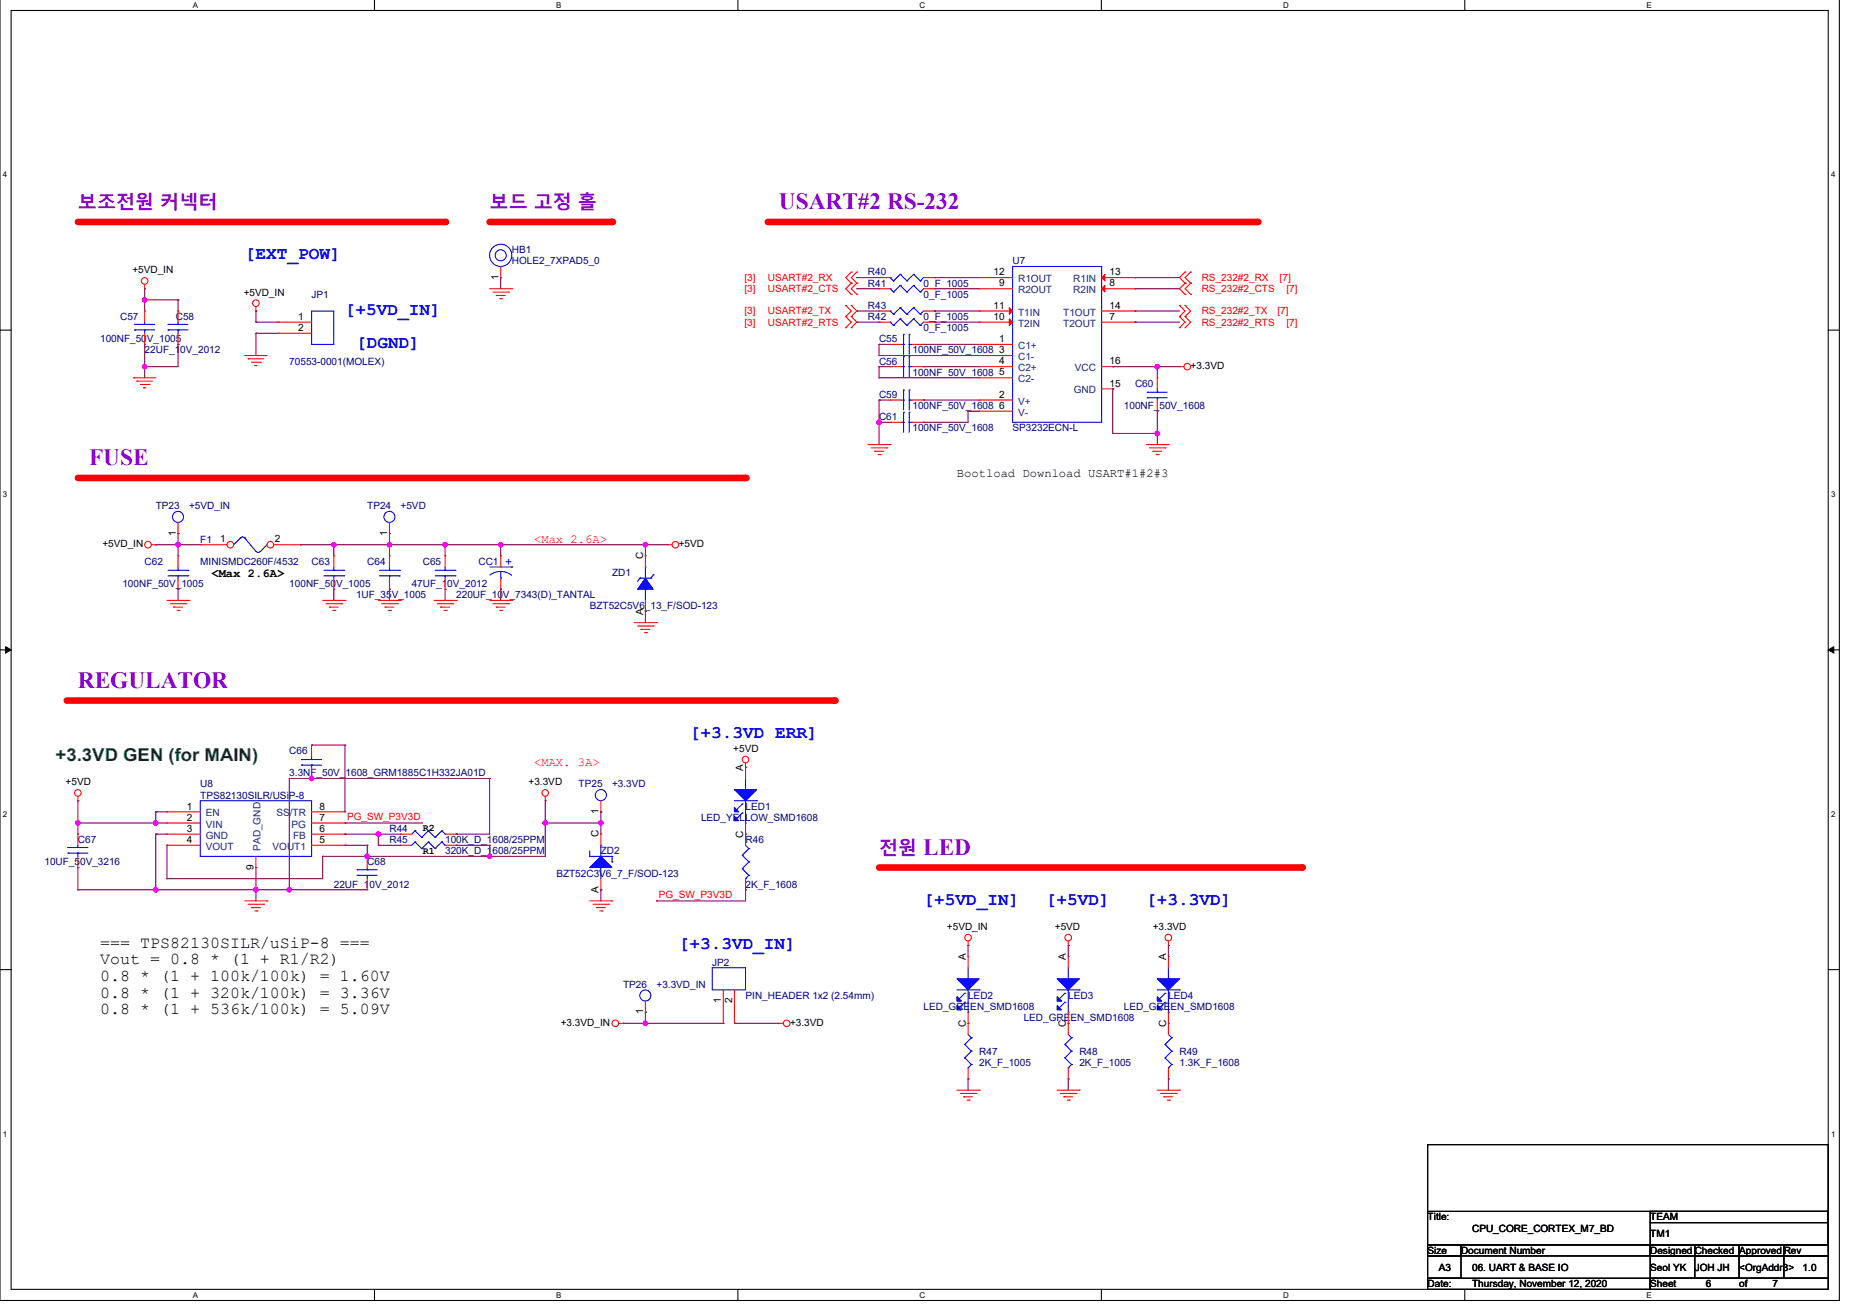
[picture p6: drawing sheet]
<svg xmlns="http://www.w3.org/2000/svg" width="297mm" height="210mm" viewBox="0 0 297 210" stroke-linecap="round" stroke-linejoin="round" font-family="sans-serif">
<path d="M0 -.1v207.8h293.9v-207.8M1.8 1.7h290.3v204.3h-290.3z" fill="none" stroke="#000" stroke-width=".17"/>
<g fill="#fff">
<path d="M30.8 .1h.8v1.4h-.8z"/>
<path d="M30.8 206.1h.8v1.5h-.8z"/>
</g>
<path d="M59.8 -.1v1.8M59.8 206v1.7" fill="none" stroke="#000" stroke-width=".17"/>
<g fill="#fff">
<path d="M88.9 .1h.8v1.4h-.8z"/>
<path d="M88.9 206.1h.8v1.5h-.8z"/>
</g>
<path d="M117.9 -.1v1.8M117.9 206v1.7" fill="none" stroke="#000" stroke-width=".17"/>
<g fill="#fff">
<path d="M146.9 .1h.9v1.4h-.9z"/>
<path d="M146.9 206.1h.9v1.5h-.9z"/>
</g>
<path d="M176 -.1v1.8M176 206v1.7" fill="none" stroke="#000" stroke-width=".17"/>
<g fill="#fff">
<path d="M205 .1h.9v1.4h-.9z"/>
<path d="M205 206.1h.9v1.5h-.9z"/>
</g>
<path d="M234.1 -.1v1.8M234.1 206v1.7" fill="none" stroke="#000" stroke-width=".17"/>
<g fill="#fff">
<path d="M263.1 .1h.8v1.4h-.8z"/>
<path d="M263.1 206.1h.8v1.5h-.8z"/>
<path d="M.4 27.2h.7v1.4h-.7z"/>
<path d="M292.6 27.2h.7v1.4h-.7z"/>
<path d="M.4 78.3h.7v1.4h-.7z"/>
<path d="M292.6 78.3h.7v1.4h-.7z"/>
</g>
<path d="M0 52.7h1.8M292.1 52.7h1.8" fill="none" stroke="#000" stroke-width=".17"/>
<g fill="#fff">
<path d="M.4 129.3h.7v1.5h-.7z"/>
<path d="M292.6 129.3h.7v1.5h-.7z"/>
</g>
<path d="M0 103.8h1.8M292.1 103.8h1.8" fill="none" stroke="#000" stroke-width=".17"/>
<path d="M.9 103.3l.9 .5-.9 .5zM292.1 103.8l.9-.5v1z" fill="#000" stroke="#000" stroke-width=".16"/>
<g fill="#fff">
<path d="M.4 180.4h.7v1.4h-.7z"/>
<path d="M292.6 180.4h.7v1.4h-.7z"/>
</g>
<path d="M0 154.9h1.8M292.1 154.9h1.8" fill="none" stroke="#000" stroke-width=".17"/>
<path d="M140.5 138.6h67.5" fill="none" stroke="#f00" stroke-width="1.1"/>
<circle cx="208" cy="138.6" r=".53" fill="#f00"/>
<path d="M12.4 76.4h106.7" fill="none" stroke="#f00" stroke-width="1.1"/>
<circle cx="119.1" cy="76.4" r=".53" fill="#f00"/>
<path d="M10.7 111.9h122.6" fill="none" stroke="#f00" stroke-width="1.1"/>
<circle cx="133.3" cy="111.9" r=".53" fill="#f00"/>
<path d="M12.4 35.5h58.7" fill="none" stroke="#f00" stroke-width="1.1"/>
<circle cx="71.1" cy="35.5" r=".53" fill="#f00"/>
<path d="M78.2 35.5h19.6" fill="none" stroke="#f00" stroke-width="1.1"/>
<circle cx="97.8" cy="35.5" r=".53" fill="#f00"/>
<path d="M122.7 35.5h78.2" fill="none" stroke="#f00" stroke-width="1.1"/>
<circle cx="200.9" cy="35.5" r=".53" fill="#f00"/>
<g fill="none" stroke="#f00" stroke-width=".17">
<path d="M23.1 46.1h.1M23.1 49.7h.1M23.1 55h.1M23.1 45.4v.7M23.1 49.7v1.8M23.1 53.2v1.8M28.4 49.7h.1M28.4 55h.1M28.4 49.7v1.8M28.4 53.2v1.8M39.1 56.8h.1M39.1 56.8h3.6"/>
<path d="M39.6 57.3h.1M39.6 57.3h2.5M40.2 57.9h1.4M40.7 58.4h.1M40.7 58.4h.4M40.9 49.7h.1M40.9 49v.7M41.6 57.9h.1M78.2 46.1h3.6M78.8 46.7h2.5M79.3 47.2h.1M79.3 47.2h1.4"/>
<path d="M79.8 47.7h.4M80.2 47.7h.1M81.3 46.7h.1M81.8 46.1h.1M135.1 48.8h.1M135.1 50.6h.1M135.1 52.3h.1M135.1 48.8l.9 .9-.9 .9M135.1 50.6l.9 .9-.9 .8M136 43.5h.1M136 45.2h.1M136 50.6h.1"/>
<path d="M136 48.8h.1M136 52.3h.1M136 47h.1M136 43.5l-.9 .8 .9 .9M136 48.8l.9 .9-.9 .9M136 50.6l.9 .9-.9 .8M136 45.2l-.9 .9 .9 .9M136.9 43.5h.1M136.9 45.2h.1M136.9 47h.1M136.9 43.5l-.9 .8 .9 .9M136.9 45.2l-.9 .9 .9 .9"/>
<path d="M140.5 49.7h.1M140.5 44.3h.1M140.5 49.7h1.7M140.5 44.3h1.7M142.2 55h.1M142.2 58.6h.1M142.2 58.6h1.8M142.2 55h1.8M145.8 58.6h1.8M145.8 55h1.8M147.6 55h.1M147.6 58.6h.1"/>
<path d="M147.6 49.7h1.8M147.6 44.3h1.8M149.4 49.7h.1M149.4 44.3h.1M156.5 51.5h.1M156.5 49.7h.1M156.5 55h.1M156.5 56.8h.1M156.5 58.6h.1M156.5 44.3h.1M156.5 46.1h.1M156.5 56.8h5.3"/>
<path d="M156.5 46.1h5.3M156.5 58.6h5.3M156.5 49.7h5.3M156.5 55h5.3M156.5 44.3h5.3M156.5 51.5h5.3M176 46.1h5.4M176 58.6h1.8M176 49.7h5.4M176 44.3h5.4M176 51.5h5.4M177.8 58.6h.1"/>
<path d="M181.4 44.3h.1M181.4 46.1h.1M181.4 49.7h.1M181.4 51.5h.1M188.5 58.6h.1M188.5 48.8h.1M188.5 50.6h.1M188.5 52.3h.1M188.5 58.6h.7M188.5 48.8l.9 .9-.9 .9M188.5 50.6l.9 .9-.9 .8M189.4 45.2h.1"/>
<path d="M189.4 43.5h.1M189.4 48.8h.1M189.4 50.6h.1M189.4 52.3h.1M189.4 47h.1M189.4 43.5l-.9 .8 .9 .9M189.4 48.8l.8 .9-.8 .9M189.4 50.6l.8 .9-.8 .8M189.4 45.2l-.9 .9 .9 .9M190.2 43.5h.1M190.2 45.2h.1M190.2 47h.1"/>
<path d="M190.2 43.5l-.8 .8 .8 .9M190.2 45.2l-.8 .9 .8 .9M21.3 60.3h.1M21.3 60.3h3.6M21.9 60.9h.1M21.9 60.9h2.5M22.4 61.4h1.4M22.9 61.9h.1M22.9 61.9h.4M23.8 61.4h.1M138.7 71h3.5M139.2 71.5h2.5"/>
<path d="M139.8 72.1h.1M139.8 72.1h1.4M140.3 72.6h.3M140.6 72.6h.1M141.7 71.5h.1M142.2 71h.1M142.2 63.9h.1M142.2 63.9h1.8M145.8 63.9h1.8M147.6 63.9h.1M156.5 60.3h.1M156.5 63.9h.1"/>
<path d="M156.5 65.7h.1M156.5 60.3h5.3M156.5 63.9h5.3M156.5 65.7h5.3M176 62.1h1.8M177.8 62.1h.1M183.1 71h3.6M183.7 71.5h2.5M184.2 72.1h.1M184.2 72.1h1.4M184.7 72.6h.4M184.9 65.7h.1"/>
<path d="M184.9 60.3h.1M184.9 60.3v1.8M184.9 63.9v1.8M185.1 72.6h.1M186.2 71.5h.1M186.7 71h.1M24.2 87h.7M24.9 87h.1M26.7 95.9h3.5M27.2 96.4h2.5M27.7 97h.1M27.7 97h1.5"/>
<path d="M28.3 97.5h.3M28.4 85.2h.1M28.4 83.5v1.7M28.6 97.5h.1M29.7 96.4h.1M30.2 95.9h.1M51.6 95.9h3.5M52.1 96.4h2.5M52.6 97h.1M52.6 97h1.4M53.2 97.5h.3M53.5 97.5h.1"/>
<path d="M54.6 96.4h.1M55.1 95.9h.1M60.5 95.9h3.5M61 96.4h2.5M61.5 97h.1M61.5 97h1.4M62.1 97.5h.3M62.2 85.2h.1M62.2 83.5v1.7M62.4 97.5h.1M63.5 96.4h.1M64 95.9h.1"/>
<path d="M69.3 95.9h3.6M69.9 96.4h2.5M70.4 97h.1M70.4 97h1.4M70.9 97.5h.4M71.1 94.1h.1M71.1 88.8h.1M71.1 88.8v1.8M71.1 92.4v1.7M71.3 97.5h.1M72.4 96.4h.1M72.9 95.9h.1"/>
<path d="M78.2 95.9h3.6M78.8 96.4h2.5M79.3 97h.1M79.3 97h1.4M79.8 97.5h.4M80.2 97.5h.1M81.3 96.4h.1M81.8 95.9h.1M101.3 99.5h3.6M101.9 100h2.5M104.4 100h.1M104.9 99.5h.1"/>
<path d="M106.7 87h.1M106.7 87h.7M49.8 119h.1M49.8 119v1.8M102.4 100.5h.1M102.4 100.5h1.4M102.9 101.1h.4M103.3 101.1h.1M12.4 127.9h.1M12.4 127.2v.7M26.7 133.2h.1M26.7 131.5h.1"/>
<path d="M26.7 129.7h.1M26.7 135h.1M26.7 133.2h5.3M26.7 129.7h5.3M26.7 131.5h5.3M26.7 135h5.3M40.9 138.6h.1M40.9 136.8v1.8M49.8 124.4h.1M49.8 133.2h5.3M49.8 129.7h5.3M49.8 131.5h5.3"/>
<path d="M49.8 135h5.3M49.8 122.6v1.8M55.1 133.2h.1M55.1 129.7h.1M55.1 131.5h.1M55.1 135h.1M58.7 136.8h.1M58.7 136.8v1.8M64 135h.1M64 135h1.8M71.1 135h1.8M72.9 135h.1"/>
<path d="M87.1 127.9h.1M87.1 127.2v.7M119.1 122.6h.1M119.1 133.2h.1M119.1 121.9v2.5M119.1 131.5v1.7M39.1 143.9h3.6M39.6 144.4h2.5M40.2 145h.1M40.2 145h1.4M40.7 145.5h.4M41.1 145.5h.1"/>
<path d="M42.1 144.4h.1M42.7 143.9h.1M58.7 142.1h.1M58.7 140.4v1.7M94.2 143.9h3.6M94.8 144.4h2.5M95.3 145h.1M95.3 145h1.4M95.8 145.5h.4M96.2 145.5h.1M97.3 144.4h.1M97.8 143.9h.1"/>
<path d="M103.1 159.9v1.8M154.7 151h.1M154.7 150.3v.7M170.7 151h.1M170.7 152.8h.1M170.7 150.3v.7M170.7 152.8v1.8M186.7 151h.1M186.7 150.3v.7M98.9 163.5h.7M99.6 163.5h.1M103.1 161.7h.1"/>
<path d="M124.5 163.5h.1M124.5 163.5h.7M152.9 174.1h3.6M153.4 174.7h2.5M154 175.2h.1M154 175.2h1.4M154.5 175.7h.4M154.7 163.5h.1M154.7 172.4h.1M154.7 163.5v1.8M154.7 170.6v1.8M154.9 175.7h.1"/>
<path d="M155.9 174.7h.1M156.5 174.1h.1M168.9 174.1h3.6M169.4 174.7h2.5M170 175.2h.1M170 175.2h1.4M170.5 175.7h.4M170.7 163.5h.1M170.7 172.4h.1M170.7 161.7v3.6M170.7 170.6v1.8M170.9 175.7h.1"/>
<path d="M171.9 174.7h.1M172.5 174.1h.1M184.9 174.1h3.6M185.4 174.7h2.5M186 175.2h.1M186 175.2h1.4M186.5 175.7h.4M186.7 163.5h.1M186.7 172.4h.1M186.7 163.5v1.8M186.7 170.6v1.8M186.9 175.7h.1"/>
<path d="M187.9 174.7h.1M188.5 174.1h.1"/>
<circle cx="23.1" cy="44.9" r=".53"/>
<circle cx="40.9" cy="48.4" r=".53"/>
<circle cx="189.7" cy="58.6" r=".53"/>
<circle cx="23.6" cy="87" r=".53"/>
<circle cx="107.9" cy="87" r=".53"/>
<circle cx="12.4" cy="126.7" r=".53"/>
<circle cx="87.1" cy="126.7" r=".53"/>
<circle cx="119.1" cy="121.3" r=".53"/>
<circle cx="154.7" cy="149.8" r=".53"/>
<circle cx="170.7" cy="149.8" r=".53"/>
<circle cx="186.7" cy="149.8" r=".53"/>
<circle cx="98.3" cy="163.5" r=".53"/>
<circle cx="125.7" cy="163.5" r=".53"/>
</g>
<g fill="none" stroke="#000" stroke-width=".17">
<path d="M228.1 182.9h64v10.6h-64zM228.1 193.5h64v5.4h-64zM228.1 198.9h5.3v1.7h-5.3zM233.4 198.9h30.3v1.7h-30.3zM263.7 198.9h7.1v1.7h-7.1zM263.7 193.5h28.4v1.8h-28.4zM263.7 195.3h28.4v3.6h-28.4zM270.8 198.9h7.1v1.7h-7.1zM277.9 198.9h7.1v1.7h-7.1zM285 198.9h7.1v1.7h-7.1zM228.1 200.6h5.3v3.6h-5.3zM228.1 204.2h35.6v1.8h-35.6z"/>
<path d="M263.7 204.2h28.4v1.8h-28.4zM263.7 200.6h7.1v3.6h-7.1zM270.8 200.6h7.1v3.6h-7.1zM277.9 200.6h7.1v3.6h-7.1zM285 200.6h7.1v3.6h-7.1z"/>
</g>
<g fill="none" stroke="#00f" stroke-width=".17">
<path d="M21.5 52.7h.1M21.5 51.8h.1M21.5 52.7h3.2M21.5 51.8h3.2M23.1 51.8h.1M23.1 52.7h.1M23.1 51.5v.3M23.1 52.7v.5M26.8 52.7h.1M26.8 51.8h.1M26.8 52.7h3.2M26.8 51.8h3.2"/>
<path d="M28.4 51.8h.1M28.4 52.7h.1M28.4 51.5v.3M28.4 52.7v.5M142.2 49.7h.1M142.2 44.3h.1M142.2 49.7l.6 .5M142.2 44.3l.6 .6M142.8 50.2h.1M142.8 44.9h.1M143.8 49.2h.1M143.8 43.8h.1"/>
<path d="M143.8 49.2l1.1 1M143.8 49.2l-1 1M143.8 43.8l1.1 1.1M143.8 43.8l-1 1.1M144 55h.4M144 58.6h.4M144.4 55h.1M144.4 53.4h.1M144.4 58.6h.1M144.4 57h.1M144.4 53.4v3.2M144.4 57v3.2"/>
<path d="M144.9 50.2h.1M144.9 44.9h.1M145.3 53.4h.1M145.3 55h.1M145.3 57h.1M145.3 58.6h.1M145.3 53.4v3.2M145.3 57v3.2M145.3 55h.5M145.3 58.6h.5M146 49.2h.1M146 43.8h.1"/>
<path d="M146 49.2l1 1M146 49.2l-1.1 1M146 43.8l1 1.1M146 43.8l-1.1 1.1M147 50.2h.1M147 44.9h.1M147.6 49.7l-.6 .5M147.6 44.3l-.6 .6M161.8 42.6h14.2v24.9h-14.2zM144 63.9h.4M144.4 63.9h.1M144.4 62.3h.1"/>
<path d="M144.4 62.3v3.2M145.3 62.3h.1M145.3 63.9h.1M145.3 63.9h.5M145.3 62.3v3.2M183.3 62.7h.1M183.3 63.5h.1M183.3 62.7h3.2M183.3 63.5h3.2M184.9 63.5h.1M184.9 62.7h.1M184.9 62.1v.6"/>
<path d="M184.9 63.5v.4M38.4 85.9a.53 .53 0 0 1 .7 0M38.4 86h.1M38.4 86l-1.1 1M39.1 86h.1M39.1 86l1.8 2.1M41.6 88.1l-.3 .2-.4-.2M42.7 87h.1M42.7 87l-1.1 1.1M69.5 91.1h3.2M69.5 92h3.2M71.1 92h.1"/>
<path d="M71.1 91.1h.1M71.1 90.6v.5M71.1 92v.4M72.7 91.1h.1M72.7 92h.1M32 127.9h17.8v8.9h-17.8zM48.2 121.3h.1M48.2 122.2h.1M48.2 121.3h3.2M48.2 122.2h3.2M49.8 122.2h.1M49.8 121.3h.1"/>
<path d="M49.8 120.8v.5M49.8 122.2v.4M57.1 139.8h.1M57.1 138.9h.1M57.1 139.8h3.2M57.1 138.9h3.2M58.7 138.9h.1M58.7 139.8h.1M58.7 138.6v.3M58.7 139.8v.6M66.3 134.5h.1M66.3 134.5l-.5 .5"/>
<path d="M66.3 134.5l1.1 1.1M67.4 135.6h.1M68.5 134.5h.1M68.5 134.5l-1.1 1.1M68.5 134.5l1 1.1M69.5 135.6h.1M70.6 134.5h.1M70.6 134.5l-1.1 1.1M70.6 134.5l.5 .5M71.1 135h.1M117.3 127.9h3.6M118.6 128.4h.1"/>
<path d="M118.6 129.9h.1M118.6 128.4l-.9 .9M118.6 129.9l-.9 .9M119.1 126.1h.1M119.1 131.5h.1M119.1 124.4v1.7M119.1 127.9v3.6M120.9 127.9h.1M168.9 158.1h3.6M170.2 158.7h.1M170.2 158.7l-.9 .9M170.7 156.4h.1"/>
<path d="M170.7 154.6v1.8M170.7 158.1v3.6M172.5 158.1h.1M154.2 166.8h.1M154.2 169h.1M154.2 166.8l1 1.1M154.2 169l1 1.1M154.7 170.6h.1M154.7 165.3l.5 .5M155.2 165.8h.1M155.2 167.9h.1M155.2 170.1h.1"/>
<path d="M155.2 165.8l-1 1M155.2 167.9l-1 1.1M155.2 170.1l-.5 .5M170.2 166.8h.1M170.2 169h.1M170.2 160.1h.1M170.2 166.8l1 1.1M170.2 169l1 1.1M170.2 160.1l-.9 .9M170.7 170.6h.1M170.7 161.7h.1M170.7 165.3l.5 .5"/>
<path d="M171.2 165.8h.1M171.2 167.9h.1M171.2 170.1h.1M171.2 165.8l-1 1M171.2 167.9l-1 1.1M171.2 170.1l-.5 .5M186.2 166.8h.1M186.2 169h.1M186.2 166.8l1 1.1M186.2 169l1 1.1M186.7 170.6h.1M186.7 165.3l.5 .5"/>
<path d="M187.2 165.8h.1M187.2 167.9h.1M187.2 170.1h.1M187.2 165.8l-1 1M187.2 167.9l-1 1.1M187.2 170.1l-.5 .5"/>
<circle cx="28.4" cy="82.6" r=".88"/>
<circle cx="62.2" cy="82.6" r=".88"/>
<circle cx="103.1" cy="159" r=".88"/>
</g>
<g fill="#f00" stroke="#f00" stroke-width=".17">
<path d="M176 44.3l.6-.5v1.1z"/>
<path d="M176 46.1l.6-.5v1.1z"/>
<path d="M161.3 50.9l.5 .6-.5 .5z"/>
<path d="M161.3 49.2l.5 .5-.5 .5z"/>
</g>
<g fill="#00f" stroke="#00f" stroke-width=".17">
<path d="M117.3 126.1h3.6l-1.8 1.8z"/>
<path d="M117.3 129l.8 .7h-.8z"/>
<path d="M117.3 130.4l.8 .7h-.8z"/>
<path d="M168.9 156.4h3.6l-1.8 1.7z"/>
<path d="M168.9 159.2l.7 .7h-.7z"/>
<path d="M168.9 160.6l.7 .7h-.7z"/>
</g>
<circle cx="36.8" cy="87" r=".53" fill="#fff" stroke="#f00" stroke-width=".17"/>
<path d="M32 87h.1M32 87h4.3" fill="none" stroke="#f00" stroke-width=".17"/>
<circle cx="43.2" cy="87" r=".53" fill="#fff" stroke="#f00" stroke-width=".17"/>
<g fill="none" stroke="#f00" stroke-width=".17">
<path d="M44.4 51.5h.1M44.4 53.2h.1M44.4 51.5h5.4M44.4 53.2h5.4M80 44.3h.1M80 42.6v1.7M140.5 51.5h.1M140.5 46.1h.1M140.5 51.5h1.7M140.5 46.1h1.7M147.6 51.5h1.8M147.6 46.1h1.8"/>
<path d="M149.4 51.5h.1M149.4 46.1h.1M142.2 67.5h.1M142.2 67.5h1.8M145.8 67.5h1.8M147.6 67.5h.1M28.4 94.1h.1M28.4 88.8h.1M28.4 88.8v1.8M28.4 92.4v1.7M43.7 87h4.3M48 87h.1"/>
<path d="M53.3 94.1h.1M53.3 88.8h.1M53.3 88.8v1.8M53.3 92.4v1.7M62.2 94.1h.1M62.2 88.8h.1M62.2 88.8v1.8M62.2 92.4v1.7M80 88.8h.1M80 94.1h.1M80 88.8v1.8M80 92.4v1.7"/>
<path d="M103.1 97.7h.1M103.1 88.8h.1M103.1 88.8v1.8M103.1 95.9v1.8M12.4 133.2h.1M12.4 138.6h.1M12.4 133.2v1.8M12.4 136.8v1.8M64 133.2h.1M64 133.2h1.8M71.1 133.2h1.8M72.9 133.2h.1"/>
<path d="M96 133.2h.1M96 129.7h.1M96 127.9v1.8M96 133.2v1.8M119.1 133.2h.1M119.1 133.2v1.8M96 142.1h.1M96 140.4v1.7M115.6 158.1v5.4M117.3 158.1v5.4M119.1 142.1h.1M119.1 140.4v1.7"/>
<path d="M154.7 152.8h.1M154.7 152.8v1.8M186.7 152.8h.1M186.7 152.8v1.8M115.6 163.5h.1M117.3 163.5h.1M154.7 163.5h.1M154.7 161.7v1.8M186.7 163.5h.1M186.7 161.7v1.8"/>
</g>
<g fill="none" stroke="#00f" stroke-width=".17">
<path d="M49.8 49.7h3.5v5.3h-3.5zM142.2 51.5h.1M142.2 46.1h.1M142.2 51.5l.6 .5M142.2 46.1l.6 .6M142.8 52h.1M142.8 46.7h.1M143.8 50.9h.1M143.8 45.6h.1M143.8 50.9l1.1 1.1M143.8 50.9l-1 1.1M143.8 45.6l1.1 1.1"/>
<path d="M143.8 45.6l-1 1.1M144.9 52h.1M144.9 46.7h.1M146 50.9h.1M146 45.6h.1M146 50.9l1 1.1M146 50.9l-1.1 1.1M146 45.6l1 1.1M146 45.6l-1.1 1.1M147 52h.1M147 46.7h.1M147.6 51.5l-.6 .5"/>
<path d="M147.6 46.1l-.6 .6M144 67.5h.4M144.4 67.5h.1M144.4 65.9h.1M144.4 65.9v3.2M145.3 65.9h.1M145.3 67.5h.1M145.3 67.5h.5M145.3 65.9v3.2M26.8 91.1h3.2M26.8 92h3.2M28.4 92h.1"/>
<path d="M28.4 91.1h.1M28.4 90.6v.5M28.4 92v.4M30 91.1h.1M30 92h.1M51.7 91.1h3.2M51.7 92h3.2M53.3 92h.1M53.3 91.1h.1M53.3 90.6v.5M53.3 92v.4M54.9 91.1h.1"/>
<path d="M54.9 92h.1M60.6 91.1h3.2M60.6 92h3.2M62.2 92h.1M62.2 91.1h.1M62.2 90.6v.5M62.2 92v.4M63.8 91.1h.1M63.8 92h.1M78.2 90.6h3.6M80 92.4h.1M80 91.3l1.1 .2 .6 .4"/>
<path d="M80 91.3l-.7 .1-1 .5M80 91.3v1.1M81.8 90.6h.1M102.2 92.4h.1M102.2 92.4l-.3 .5M102.2 92.4h1.8M103.1 94.1h.1M103.1 90.6h.1M103.1 90.6v1.8M103.1 94.1v1.8M104 92.4h.1M104.4 91.8h.1"/>
<path d="M104.4 91.8l-.4 .6M10.8 136.3h.1M10.8 135.4h.1M10.8 136.3h3.2M10.8 135.4h3.2M12.4 135.4h.1M12.4 136.3h.1M12.4 135v.4M12.4 136.3v.5M66.3 132.7h.1M66.3 132.7l-.5 .5M66.3 132.7l1.1 1.1"/>
<path d="M67.4 133.8h.1M68.5 132.7h.1M68.5 132.7l-1.1 1.1M68.5 132.7l1 1.1M69.5 133.8h.1M70.6 132.7h.1M70.6 132.7l-1.1 1.1M70.6 132.7l.5 .5M71.1 133.2h.1M94.2 136.8h.1M94.2 135.9v.9M94.2 136.8h3.6"/>
<path d="M96 138.6h.1M96 135h.1M96 135v1.8M96 138.6v1.8M97.8 136.8h.1M97.8 137.7h.1M97.8 136.8v.9M118.6 136.6h.1M118.6 138.8h.1M118.6 136.6l1.1 1.1M118.6 138.8l1.1 1M119.1 135l.6 .6"/>
<path d="M119.7 135.6h.1M119.7 137.7h.1M119.7 139.8h.1M119.7 135.6l-1.1 1M119.7 137.7l-1.1 1.1M119.7 139.8l-.6 .6M113.8 154.6h5.3v3.5h-5.3zM119.1 140.4h.1M152.9 158.1h3.6M154.2 158.7h.1M154.2 158.7l-.9 .9M154.7 156.4h.1"/>
<path d="M154.7 154.6v1.8M154.7 158.1v3.6M156.5 158.1h.1M184.9 158.1h3.6M186.2 158.7h.1M186.2 158.7l-.9 .9M186.7 156.4h.1M186.7 154.6v1.8M186.7 158.1v3.6M188.5 158.1h.1M154.2 160.1h.1M154.2 160.1l-.9 .9"/>
<path d="M154.7 161.7h.1M186.2 160.1h.1M186.2 160.1l-.9 .9M186.7 161.7h.1"/>
<circle cx="80" cy="40.8" r="1.77"/>
<circle cx="80" cy="40.8" r=".88"/>
<circle cx="96" cy="127" r=".88"/>
</g>
<g fill="#00f" stroke="#00f" stroke-width=".17">
<path d="M96 136.8l1.8 1.8h-3.6z"/>
<path d="M152.9 156.4h3.6l-1.8 1.7z"/>
<path d="M152.9 159.2l.7 .7h-.7z"/>
<path d="M152.9 160.6l.7 .7h-.7z"/>
<path d="M184.9 156.4h3.6l-1.8 1.7z"/>
<path d="M184.9 159.2l.7 .7h-.7z"/>
<path d="M184.9 160.6l.7 .7h-.7z"/>
<path d="M103.1 92.4l1.3 1.7h-2.5z" fill-rule="evenodd"/>
</g>
<g fill="none" stroke="#800040" stroke-width=".17">
<path d="M23.1 58.6h.1M23.1 46.1h.1M23.1 47.9h.1M23.1 55h.1M23.1 46.1v3.6M23.1 55v5.3M23.1 47.9h5.3M28.4 55h.1M28.4 47.9h.1M28.4 47.9v1.8M28.4 55v3.6h-5.3M40.9 53.2h.1"/>
<path d="M40.9 51.5h.1M40.9 49.7h.1M40.9 53.2h3.5M40.9 51.5h3.5M40.9 49.7v1.8M40.9 53.2v3.6M80 44.3h.1M80 44.3v1.8M136.9 44.3h.1M136.9 49.7h.1M136.9 51.5h.1M136.9 46.1h.1"/>
<path d="M136.9 51.5h3.6M136.9 44.3h3.6M136.9 49.7h3.6M136.9 46.1h3.6M140.5 56.8h.1M140.5 55h.1M140.5 58.6h.1M140.5 58.6h1.7M140.5 55h1.7M140.5 56.8h16M140.5 55v1.8M140.5 58.6v1.7"/>
<path d="M147.6 55h.1M147.6 58.6h.1M147.6 58.6h8.9M147.6 55h8.9M149.4 44.3h.1M149.4 49.7h.1M149.4 51.5h.1M149.4 46.1h.1M149.4 51.5h7.1M149.4 44.3h7.1M149.4 49.7h7.1M149.4 46.1h7.1"/>
<path d="M177.8 58.6h.1M177.8 58.6h10.7M181.4 44.3h.1M181.4 49.7h.1M181.4 51.5h.1M181.4 46.1h.1M181.4 51.5h7.1M181.4 44.3h7.1M181.4 49.7h7.1M181.4 46.1h7.1M184.9 58.6h.1M184.9 58.6v1.7"/>
<path d="M140.5 60.3h.1M140.5 63.9h.1M140.5 67.5h.1M140.5 63.9h1.7M140.5 63.9v7.1M140.5 60.3h16M140.5 67.5h1.7M147.6 63.9h.1M147.6 67.5h.1M147.6 63.9h8.9M154.7 65.7h.1M154.7 65.7v1.8h-7.1"/>
<path d="M154.7 65.7h1.8M177.8 62.1h.1M177.8 69.2h.1M177.8 62.1v7.1M177.8 69.2h7.1M184.9 65.7h.1M184.9 69.2h.1M184.9 65.7v5.3M24.9 87h.1M24.9 87h7.1M28.4 87h.1M28.4 85.2h.1"/>
<path d="M28.4 94.1h.1M28.4 85.2v3.6M28.4 94.1v1.8M48 87h.1M48 87h58.7M53.3 87h.1M53.3 94.1h.1M53.3 87v1.8M53.3 94.1v1.8M62.2 87h.1M62.2 94.1h.1M62.2 85.2h.1"/>
<path d="M62.2 85.2v3.6M62.2 94.1v1.8M71.1 87h.1M71.1 94.1h.1M71.1 87v1.8M71.1 94.1v1.8M80 87h.1M80 94.1h.1M80 87v1.8M80 94.1v1.8M103.1 97.7h.1M103.1 87h.1"/>
<path d="M103.1 87v1.8M103.1 97.7v1.8M49.8 119h.1M49.8 119h5.3M55.1 119h.1M55.1 119v10.7M12.4 131.5h.1M12.4 138.6h.1M12.4 127.9h.1M12.4 127.9v5.3M12.4 138.6v3.5M12.4 131.5h14.3"/>
<path d="M24.9 129.7h.1M24.9 131.5h.1M24.9 133.2h.1M24.9 133.2h1.8M24.9 129.7h1.8M24.9 129.7v1.8M24.9 133.2v8.9M26.7 135h.1M26.7 135v5.4M40.9 138.6h.1M40.9 138.6v5.3M46.2 124.4h.1"/>
<path d="M46.2 124.4h32M46.2 124.4v17.7M49.8 124.4h.1M51.6 136.8h.1M51.6 136.8v3.6h-24.9M55.1 131.5h.1M55.1 133.2h.1M55.1 135h.1M55.1 131.5h12.5M55.1 133.2h8.9M55.1 135h3.6M58.7 136.8h.1"/>
<path d="M58.7 135h.1M58.7 135v1.8M60.5 135h.1M60.5 133.2h.1M60.5 135h3.5M60.5 133.2v1.8M72.9 133.2h.1M72.9 135h.1M72.9 135h5.3M78.2 124.4h.1M78.2 135h.1M78.2 136.8h.1"/>
<path d="M78.2 124.4v8.8h-5.3M78.2 135v1.8M87.1 127.9h.1M87.1 131.5h.1M87.1 131.5h8.9M87.1 127.9v8.9h-35.5M96 131.5h.1M96 129.7h.1M96 129.7v3.5M12.4 142.1h.1M12.4 142.1h46.3M24.9 142.1h.1"/>
<path d="M26.7 140.4h.1M40.9 142.1h.1M46.2 142.1h.1M96 142.1h.1M96 142.1v1.8M104.9 143.9h.1M119.1 142.1h.1M119.1 142.1v1.8h-14.2M154.7 151h.1M154.7 151v1.8M170.7 151h.1M170.7 151v1.8"/>
<path d="M186.7 151h.1M186.7 151v1.8M99.6 163.5h.1M99.6 163.5h16M103.1 161.7h.1M103.1 163.5h.1M103.1 161.7v1.8M117.3 163.5h.1M117.3 163.5h7.2M154.7 172.4h.1M154.7 172.4v1.7M170.7 172.4h.1"/>
<path d="M170.7 172.4v1.7M186.7 172.4h.1M186.7 172.4v1.7"/>
</g>
<g fill="#f0f" stroke="#f0f" stroke-width=".17">
<circle cx="28.4" cy="87" r=".35"/>
<circle cx="62.2" cy="87" r=".35"/>
<circle cx="53.3" cy="87" r=".35"/>
<circle cx="80" cy="87" r=".35"/>
<circle cx="71.1" cy="87" r=".35"/>
<circle cx="103.1" cy="87" r=".35"/>
<circle cx="23.1" cy="58.6" r=".35"/>
<circle cx="23.1" cy="47.9" r=".35"/>
<circle cx="103.1" cy="163.5" r=".35"/>
<circle cx="184.9" cy="69.2" r=".35"/>
<circle cx="184.9" cy="58.6" r=".35"/>
<circle cx="140.5" cy="67.5" r=".35"/>
<circle cx="49.8" cy="124.4" r=".35"/>
<circle cx="60.4" cy="133.2" r=".35"/>
<circle cx="78.2" cy="136.8" r=".35"/>
<circle cx="58.7" cy="136.8" r=".35"/>
<circle cx="24.9" cy="131.5" r=".35"/>
<circle cx="46.2" cy="142.1" r=".35"/>
<circle cx="40.9" cy="142.1" r=".35"/>
<circle cx="24.9" cy="142.1" r=".35"/>
<circle cx="12.4" cy="131.5" r=".35"/>
<circle cx="87.1" cy="131.5" r=".35"/>
<circle cx="96" cy="131.5" r=".35"/>
</g>
<g font-size="3.7" fill="#8000ff">
<text x="124.5" y="33.4">USART#2 RS-232</text>
<text x="14.2" y="74.3">FUSE</text>
<text x="12.4" y="109.9">REGULATOR</text>
<text x="147.5" y="136.6">LED</text>
</g>
<g font-size="3.1" fill="#8000ff">
<text x="12.4" y="33.5">보조전원 커넥터</text>
<text x="78.2" y="33.5">보드 고정 홀</text>
<text x="140.5" y="136.6">전원</text>
</g>
<g font-size="2.8" fill="#00f">
<text x="39.1" y="41.4">[EXT_POW]</text>
<text x="55.1" y="50.3">[+5VD_IN]</text>
<text x="56.9" y="55.6">[DGND]</text>
<text x="110.2" y="117.8">[+3.3VD ERR]</text>
<text x="147.6" y="144.5">[+5VD_IN]</text>
<text x="167.1" y="144.5">[+5VD]</text>
<text x="183.1" y="144.5">[+3.3VD]</text>
<text x="108.5" y="151.6">[+3.3VD_IN]</text>
</g>
<text font-size="2.8" fill="#008000" x="8.9" y="121.6">+3.3VD GEN (for MAIN)</text>
<g font-size="2.7">
<text x="16" y="151.4">=== TPS82130SILR/uSiP-8 ===</text>
<text x="16" y="154">Vout = 0.8 * (1 + R1/R2)</text>
<text x="16" y="156.7">0.8 * (1 + 100k/100k) = 1.60V</text>
<text x="16" y="159.3">0.8 * (1 + 320k/100k) = 3.36V</text>
<text x="16" y="162">0.8 * (1 + 536k/100k) = 5.09V</text>
</g>
<g font-size="1.9">
<text x="152.9" y="76.1">Bootload Download USART#1#2#3</text>
<text x="33.8" y="92.2">&lt;Max 2.6A&gt;</text>
</g>
<g font-size="1.9" fill="#f00">
<text x="85.3" y="86.8">&lt;Max 2.6A&gt;</text>
<text x="85.3" y="122.3">&lt;MAX. 3A&gt;</text>
</g>
<text font-size="1.9" fill="#00f" x="80.7" y="90.4">+</text>
<g font-size="1.6" fill="#000080">
<text x="81.8" y="40.5">HB1</text>
<text x="49.8" y="47.6">JP1</text>
<text x="81.8" y="42.2">HOLE2_7XPAD5_0</text>
<text x="138.7" y="44">R40</text>
<text x="138.7" y="45.8">R41</text>
<text x="147.6" y="45.8">0_F_1005</text>
<text x="147.6" y="47.6">0_F_1005</text>
<text x="161.8" y="42.2">U7</text>
<text x="19.2" y="51.1">C57</text>
<text x="28.1" y="51.1">C58</text>
<text x="138.7" y="49.3">R43</text>
<text x="138.7" y="51.1">R42</text>
<text x="147.6" y="51.1">0_F_1005</text>
<text x="147.6" y="52.9">0_F_1005</text>
<text x="16" y="54.7">100NF_50V_1005</text>
<text x="23.1" y="56.5">22UF_10V_2012</text>
<text x="46.2" y="58.2">70553-0001(MOLEX)</text>
<text x="140.5" y="54.7">C55</text>
<text x="140.5" y="58.2">C56</text>
<text x="145.8" y="56.5">100NF_50V_1608</text>
<text x="140.5" y="63.6">C59</text>
<text x="145.8" y="65.3">100NF_50V_1608</text>
<text x="145.8" y="60">100NF_50V_1608</text>
<text x="179.6" y="65.3">100NF_50V_1608</text>
<text x="181.4" y="61.8">C60</text>
<text x="140.5" y="67.1">C61</text>
<text x="145.8" y="68.9">100NF_50V_1608</text>
<text x="161.8" y="68.9">SP3232ECN-L</text>
<text x="24.9" y="81.3">TP23</text>
<text x="30.2" y="81.3">+5VD_IN</text>
<text x="58.7" y="81.3">TP24</text>
<text x="64" y="81.3">+5VD</text>
<text x="32" y="86.7">F1</text>
<text x="19.6" y="93.8">100NF_50V_1005</text>
<text x="23.1" y="90.2">C62</text>
<text x="32" y="90.2">MINISMDC260F/4532</text>
<text x="46.2" y="93.8">100NF_50V_1005</text>
<text x="49.8" y="90.2">C63</text>
<text x="56.9" y="95.6">1UF_35V_1005</text>
<text x="58.7" y="90.2">C64</text>
<text x="65.8" y="93.8">47UF_10V_2012</text>
<text x="67.6" y="90.2">C65</text>
<text x="72.9" y="95.6">220UF_10V_7343(D)_TANTAL</text>
<text x="76.5" y="90.2">CC1</text>
<text x="97.8" y="92">ZD1</text>
<text x="94.2" y="97.3">BZT52C5V6_13_F/SOD-123</text>
<text x="32" y="125.8">U8</text>
<text x="46.2" y="120.5">C66</text>
<text x="46.2" y="124">3.3NF_50V_1608_GRM1885C1H332JA01D</text>
<text x="92.5" y="125.8">TP25</text>
<text x="97.8" y="125.8">+3.3VD</text>
<text x="32" y="127.6">TPS82130SILR/USiP-8</text>
<text x="112" y="131.1">LED_YELLOW_SMD1608</text>
<text x="119.1" y="129.4">LED1</text>
<text x="12.4" y="134.7">C67</text>
<text x="62.2" y="134.7">R45</text>
<text x="62.2" y="132.9">R44</text>
<text x="71.1" y="136.5">320K_D_1608/25PPM</text>
<text x="71.1" y="134.7">100K_D_1608/25PPM</text>
<text x="96" y="136.5">ZD2</text>
<text x="119.1" y="134.7">R46</text>
<text x="7.1" y="138.2">10UF_50V_3216</text>
<text x="53.3" y="141.8">22UF_10V_2012</text>
<text x="58.7" y="138.2">C68</text>
<text x="88.9" y="140">BZT52C3V6_7_F/SOD-123</text>
<text x="119.1" y="141.8">2K_F_1608</text>
<text x="113.8" y="154.2">JP2</text>
<text x="99.6" y="157.8">TP26</text>
<text x="104.9" y="157.8">+3.3VD_IN</text>
<text x="119.1" y="159.6">PIN_HEADER 1x2 (2.54mm)</text>
<text x="147.6" y="161.4">LED_GREEN_SMD1608</text>
<text x="154.7" y="159.6">LED2</text>
<text x="170.7" y="159.6">LED3</text>
<text x="179.6" y="161.4">LED_GREEN_SMD1608</text>
<text x="186.7" y="159.6">LED4</text>
<text x="163.6" y="163.1">LED_GREEN_SMD1608</text>
<text x="156.5" y="168.5">R47</text>
<text x="156.5" y="170.2">2K_F_1005</text>
<text x="172.5" y="168.5">R48</text>
<text x="172.5" y="170.2">2K_F_1005</text>
<text x="188.5" y="168.5">R49</text>
<text x="188.5" y="170.2">1.3K_F_1608</text>
</g>
<g font-size="1.6">
<text x="21.2" y="43.6">+5VD_IN</text>
<text x="38.9" y="47.2">+5VD_IN</text>
<text x="79.6" y="44.7" transform="rotate(-90 79.6 44.7)">1</text>
<text x="158.8" y="44">12</text>
<text x="159.7" y="45.8">9</text>
<text x="177.3" y="44">13</text>
<text x="177.3" y="45.8">8</text>
<text x="47.6" y="51.1">1</text>
<text x="47.6" y="52.9">2</text>
<text x="158.8" y="51.1">10</text>
<text x="158.8" y="49.3">11</text>
<text x="177.3" y="49.3">14</text>
<text x="177.3" y="51.1">7</text>
<text x="159.7" y="54.6">1</text>
<text x="159.7" y="56.4">3</text>
<text x="159.7" y="58.2">4</text>
<text x="159.7" y="60">5</text>
<text x="177.3" y="58.2">16</text>
<text x="190.2" y="58.9">+3.3VD</text>
<text x="159.7" y="63.5">2</text>
<text x="159.7" y="65.3">6</text>
<text x="177.3" y="61.8">15</text>
<text x="16.4" y="87.4">+5VD_IN</text>
<text x="28.1" y="85.6" transform="rotate(-90 28.1 85.6)">1</text>
<text x="35.2" y="86.6">1</text>
<text x="43.9" y="86.6">2</text>
<text x="61.9" y="85.6" transform="rotate(-90 61.9 85.6)">1</text>
<text x="102.8" y="89.3" transform="rotate(-90 102.8 89.3)">C</text>
<text x="108.5" y="87.4">+5VD</text>
<text x="102.8" y="98.2" transform="rotate(-90 102.8 98.2)">A</text>
<text x="10.5" y="125.4">+5VD</text>
<text x="84.5" y="125.4">+3.3VD</text>
<text x="117.2" y="120.1">+5VD</text>
<text x="118.8" y="123.1" transform="rotate(-90 118.8 123.1)">A</text>
<text x="29.9" y="131.1">2</text>
<text x="29.9" y="129.3">1</text>
<text x="51" y="129.3">8</text>
<text x="51" y="131.1">7</text>
<text x="95.6" y="130.1" transform="rotate(-90 95.6 130.1)">1</text>
<text x="29.9" y="132.9">3</text>
<text x="29.9" y="134.7">4</text>
<text x="51" y="132.9">6</text>
<text x="51" y="134.7">5</text>
<text x="67.6" y="136.4">R1</text>
<text x="67.6" y="132.8">R2</text>
<text x="95.6" y="133.8" transform="rotate(-90 95.6 133.8)">C</text>
<text x="118.8" y="133.9" transform="rotate(-90 118.8 133.9)">C</text>
<text x="40.5" y="138.9" transform="rotate(-90 40.5 138.9)">9</text>
<text x="95.6" y="142.7" transform="rotate(-90 95.6 142.7)">A</text>
<text x="151.3" y="148.6">+5VD_IN</text>
<text x="168.6" y="148.6">+5VD</text>
<text x="184.2" y="148.6">+3.3VD</text>
<text x="154.3" y="153.3" transform="rotate(-90 154.3 153.3)">A</text>
<text x="170.3" y="153.3" transform="rotate(-90 170.3 153.3)">A</text>
<text x="186.3" y="153.3" transform="rotate(-90 186.3 153.3)">A</text>
<text x="115.2" y="160.3" transform="rotate(-90 115.2 160.3)">1</text>
<text x="117" y="160.3" transform="rotate(-90 117 160.3)">2</text>
<text x="89.6" y="163.8">+3.3VD_IN</text>
<text x="102.8" y="162.1" transform="rotate(-90 102.8 162.1)">1</text>
<text x="126.2" y="163.8">+3.3VD</text>
<text x="154.3" y="164.1" transform="rotate(-90 154.3 164.1)">C</text>
<text x="170.3" y="164.1" transform="rotate(-90 170.3 164.1)">C</text>
<text x="186.3" y="164.1" transform="rotate(-90 186.3 164.1)">C</text>
<text x="228.1" y="195">Title:</text>
<text x="235.2" y="196.7">CPU_CORE_CORTEX_M7_BD</text>
<text x="263.7" y="195">TEAM</text>
<text x="263.7" y="197.6">TM1</text>
<text x="228.1" y="200.3">Size</text>
<text x="229.9" y="203">A3</text>
<text x="233.4" y="200.3">Document Number</text>
<text x="235.2" y="203">06. UART &amp; BASE IO</text>
<text x="263.7" y="200.3">Designed Checked ApprovedRev</text>
<text x="263.7" y="203">Seol YK</text>
<text x="270.8" y="203">JOH JH</text>
<text x="277.9" y="203">&lt;OrgAddr3&gt;</text>
<text x="288" y="203">1.0</text>
<text x="228.1" y="205.6">Date:</text>
<text x="235.2" y="205.6">Thursday, November 12, 2020</text>
<text x="263.7" y="205.6">Sheet</text>
<text x="272.6" y="205.6">6</text>
<text x="277.9" y="205.6">of</text>
<text x="283.2" y="205.6">7</text>
</g>
<g font-size="1.6" fill="#f00">
<text x="118.9" y="44.9">[3]</text>
<text x="118.9" y="46.7">[3]</text>
<text x="122.7" y="44.9">USART#2_RX</text>
<text x="122.7" y="46.7">USART#2_CTS</text>
<text x="192" y="44.9">RS_232#2_RX</text>
<text x="192" y="46.7">RS_232#2_CTS</text>
<text x="204.5" y="44.9">[7]</text>
<text x="205.5" y="46.7">[7]</text>
<text x="118.9" y="50.2">[3]</text>
<text x="118.9" y="52">[3]</text>
<text x="122.7" y="50.2">USART#2_TX</text>
<text x="122.7" y="52">USART#2_RTS</text>
<text x="192" y="50.2">RS_232#2_TX</text>
<text x="192" y="52">RS_232#2_RTS</text>
<text x="204.1" y="50.2">[7]</text>
<text x="205.5" y="52">[7]</text>
<text x="55.5" y="131.1">PG_SW_P3V3D</text>
<text x="105.3" y="143.5">PG_SW_P3V3D</text>
</g>
<g font-size="1.6" fill="#004080">
<text x="162.7" y="45.1">R1OUT</text>
<text x="162.7" y="46.8">R2OUT</text>
<text x="171.5" y="45.1">R1IN</text>
<text x="171.5" y="46.8">R2IN</text>
<text x="162.7" y="52.2">T2IN</text>
<text x="162.7" y="50.4">T1IN</text>
<text x="169.9" y="50.4">T1OUT</text>
<text x="169.9" y="52.2">T2OUT</text>
<text x="162.7" y="55.7">C1+</text>
<text x="162.7" y="57.5">C1-</text>
<text x="162.7" y="59.3">C2+</text>
<text x="171.8" y="59.3">VCC</text>
<text x="162.7" y="61.1">C2-</text>
<text x="162.7" y="64.6">V+</text>
<text x="171.6" y="62.8">GND</text>
<text x="162.7" y="66.4">V-</text>
<text x="32.9" y="130.4">EN</text>
<text x="44.2" y="130.4">SS/TR</text>
<text x="32.9" y="134">GND</text>
<text x="32.9" y="132.2">VIN</text>
<text x="32.9" y="135.7">VOUT</text>
<text x="41.6" y="135.9" transform="rotate(-90 41.6 135.9)">PAD_GND</text>
<text x="43.6" y="135.7">VOUT1</text>
<text x="46.6" y="132.2">PG</text>
<text x="46.9" y="134">FB</text>
</g>
<g font-size="1.3">
<text x="30.8" y="1.2">A</text>
<text x="88.9" y="1.2">B</text>
<text x="146.9" y="1.2">C</text>
<text x="205" y="1.2">D</text>
<text x="263.1" y="1.2">E</text>
<text x=".4" y="28.3">4</text>
<text x="292.6" y="28.3">4</text>
<text x=".4" y="79.4">3</text>
<text x="292.6" y="79.4">3</text>
<text x=".4" y="130.5">2</text>
<text x="292.6" y="130.5">2</text>
<text x=".4" y="181.6">1</text>
<text x="292.6" y="181.6">1</text>
<text x="30.8" y="207.3">A</text>
<text x="88.9" y="207.3">B</text>
<text x="146.9" y="207.3">C</text>
<text x="205" y="207.3">D</text>
<text x="263.1" y="207.3">E</text>
</g>
</svg>
